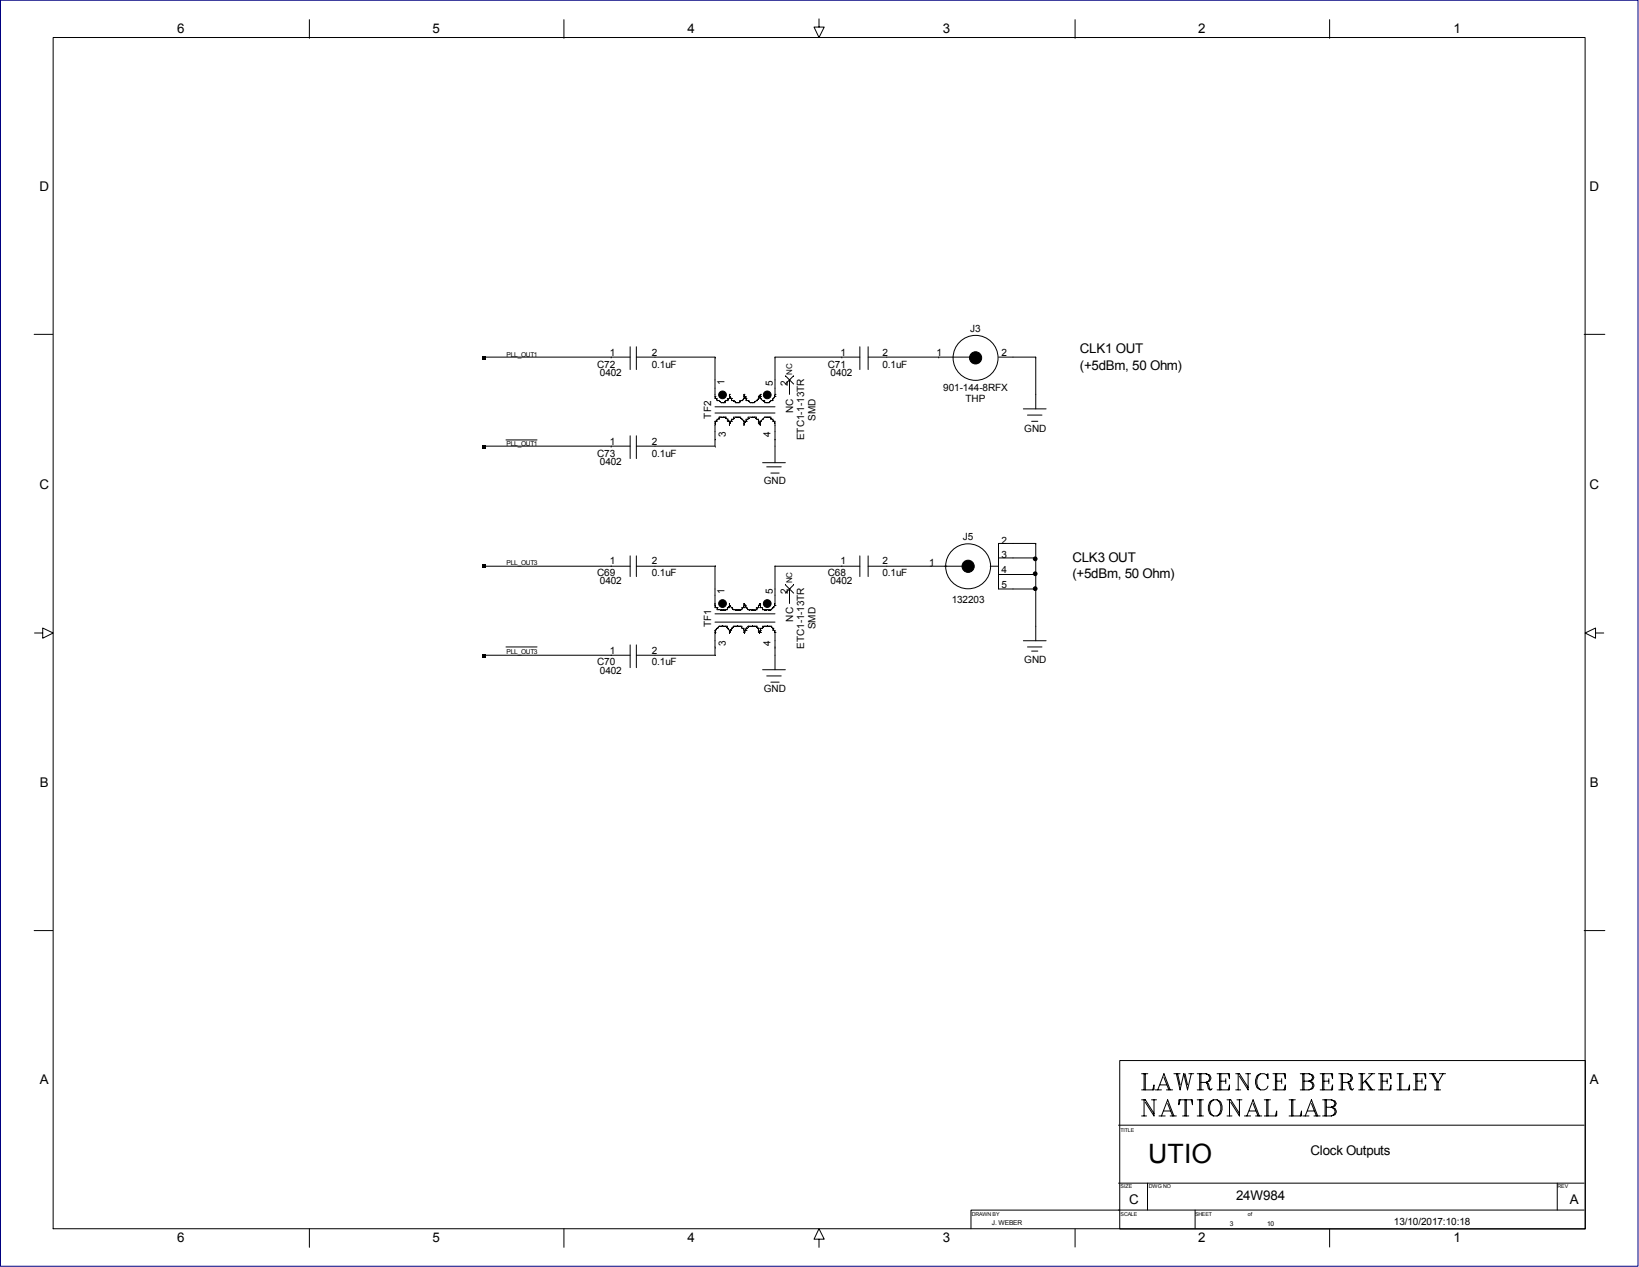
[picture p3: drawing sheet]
<svg xmlns="http://www.w3.org/2000/svg" width="279mm" height="216mm" viewBox="0 0 279 216" stroke-linecap="round" stroke-linejoin="round" font-family="sans-serif">
<path d="M.1 0h279.1v215.8h-279.1z" fill="none" stroke="#000080" stroke-width=".17"/>
<g fill="none" stroke="#000" stroke-width=".17">
<path d="M9.1 6.4h261.1v203h-261.1zM52.7 3.4v3.1M96.1 3.4v3.1M139.6 3.2v1.4h.9l-.9 1.8-.8-1.8h.8M183.3 3.4v3.1M226.7 3.4v3.1M5.8 57h3.2M107.4 59.1v3.9M108.5 59.1v3.9M146.6 59.1v3.9M148 59.1v3.9M270.1 57h3.5"/>
<path d="M82.4 60.9h25M82.4 76h25M86.3 75h5.2M107.4 74.3v3.8M108.5 60.9h13.4v7h.3v.4M108.5 74.3v3.8M121.9 71.8h.1M121.9 67.6h.1M121.9 71.8v4.2h-13.4M121.9 70.4h10.2M121.9 69.3h10.2M122.2 68.3h.1"/>
<path d="M122.2 68.3h.4l.3 .3M122.9 68.6h.1M123.3 71.1h.1M123.3 68.6h.1M123.6 71.1h.1M123.6 71.1h-1v.3h-.4v.4h-.3M123.6 71.1l.4 .3M124 71.4h.1M124 68.3h.1M124 68.3h-.4v.3h-.7M124 71.4v.4h.7M124.4 71.8h.1"/>
<path d="M124.4 67.6h.1M124.4 67.2h.1M124.4 67.2v.7h-.4v.4M124.4 71.8v.7M124.4 67.6l.3 .3M124.7 71.8h.1M124.7 67.9h.1M124.7 67.9v.4h.4M125.1 68.3h.1M125.1 68.3l.3 .3M125.4 71.1h.1M125.4 68.6h.1"/>
<path d="M125.8 71.1h.1M125.8 68.6h.1M126.1 71.1h.1M126.1 71.1h-1v.3h-.4v.4M126.1 71.1l.7 .7M126.5 71.4h.1M126.5 68.3h.1M126.5 68.3h-.4v.3h-.7M126.8 71.8h.1M126.8 67.9h.1M126.8 67.6h.1M126.8 67.2h.1"/>
<path d="M126.8 67.2v.7M126.8 71.8v.7M126.8 67.6h.4v.7h.3M126.8 67.9l-.3 .4M127.2 67.9h.1M127.2 71.8h.1M127.2 71.8v-.4h.3v-.3h1.4v.3h.4v.7l.3 .4v-.7M127.2 71.8l-.4 .3M127.5 68.3h.1M127.5 68.3l.4 .3M127.9 68.6h.1M128.2 68.6h.1"/>
<path d="M128.2 71.1h.1M128.6 71.1h.1M128.9 68.3h.1M129.3 67.9h.1M129.3 67.6h.1M129.3 71.8h.1M129.3 67.9l-.7 .7h-.7M129.3 67.6v.3M129.6 67.2h.1M129.6 67.6h.1M129.6 67.9h.1M129.6 71.8h.1"/>
<path d="M129.6 67.2l-.3 .4M129.6 67.2v.7M129.6 67.9l.4 .4M130 68.3h.1M130 71.4h.1M130 78.8h3.9M130 68.3h.4v.3h.7M130.4 71.1h.1M130.4 71.1h1v.3h.4v.4M130.4 71.1l-.8 .7M130.7 68.6h.1M130.7 71.1h.1"/>
<path d="M130.7 79.6h2.5M131.1 68.6h.1M131.1 71.1h.1M131.4 68.3h.1M131.4 68.3l-.3 .3M131.8 67.9h.1M131.8 71.8h.1M131.8 71.8h.3v7M131.8 67.9v.4h-.4M132.1 67.6h.1M132.1 67.2h.1M132.1 67.6l-.3 .3"/>
<path d="M133.9 64l1.4 1.4M134.6 64.7v2.5M135.3 64l-1.4 1.4M146.6 60.9h-14.5v6.7M148 60.9h18.3M170.2 60.9h6.4v8.8M174.4 69.7h3.9M175.2 70.7h2.4M175.9 71.8h1M82.4 96.5h25M107.4 94.7v3.5M108.5 96.5h13.4v7h.3"/>
<path d="M108.5 94.7v3.5M131.4 80.6h1.4M133.9 99.7l1.4 1.4M135.3 99.7l-1.4 1.4M146.6 96.5h-14.5v6.7M146.6 94.7v3.5M148 96.5h16.9M148 94.7v3.5M168.8 96.5h1.4M170.2 95.1h6.4M170.2 97.9h6.4M5.9 107.9h1.4v-.9l1.8 .9-1.8 .9v-.9"/>
<path d="M82.4 111.7h25M86.3 110.2h5.2M107.4 109.9v3.9M108.5 109.9v3.9M121.9 107.4h.1M121.9 107.8h.1M121.9 107.4v4.3h-13.4M121.9 106h10.2M121.9 104.6h10.2M122.2 107.1h.1M122.2 103.5h.1M122.2 103.5v.4h1.8v-.4"/>
<path d="M122.6 106.7h.1M122.6 106.7h1.4v.4M122.6 106.7l-.7 .7M122.9 106.7h.1M122.9 103.9h.1M123.3 106.7h.1M123.3 103.9h.1M123.6 106.7h.1M123.6 103.9h.1M124 107.1h.1M124 103.5h.1M124 107.1l.4 .3"/>
<path d="M124.4 107.8h.1M124.4 107.4h.1M124.4 103.2h.1M124.4 102.8v.7h-.4M124.4 107.4v.4M124.4 103.2l.7 .7M124.7 107.1h.1M124.7 103.5h.1M124.7 107.1v.3h-.3M125.1 106.7h.1M125.1 103.9h.1M125.1 106.7h1.4v.4h.3v.7"/>
<path d="M125.1 106.7l-.4 .4M125.4 106.7h.1M125.4 103.9h.1M125.8 106.7h.1M125.8 103.9h.1M126.1 106.7h.1M126.1 103.9h.1M126.8 107.8h.1M126.8 107.4h.1M126.8 103.5h.1M126.8 103.2h.1M126.8 103.5v-.7l.4 .4v.3"/>
<path d="M126.8 103.5h-.3v.4h-1.4M127.2 103.5h.1M127.2 107.1h.1M127.2 107.4h.1M127.2 107.1v.3M127.2 103.5l.3 .4M127.2 107.4l-.4 .4M127.5 103.9h.1M127.5 106.7h.1M127.5 103.9h1.4M127.5 106.7h1.4M127.5 106.7l-.3 .4"/>
<path d="M127.9 103.9h.1M128.2 103.9h.1M128.2 106.7h.1M128.6 106.7h.1M128.9 103.9h.1M128.9 106.7h.1M128.9 106.7l.4 .4M129.3 103.5h.1M129.3 103.2h.1M129.3 107.4h.1M129.3 107.1h.1M129.3 103.2v.3"/>
<path d="M129.3 107.1v.7h.3M129.3 103.2l.3-.4v.7M129.3 103.5h-.4v.4M129.6 103.5h.1M129.6 107.4h.1M129.6 107.8h.1M129.6 103.5h.4v.4h1.4M130 114.1h3.9M130.4 103.9h.1M130.4 106.7h.1M130.7 103.9h.1M130.7 106.7h.1"/>
<path d="M130.7 115.2h2.5M131.1 103.9h.1M131.1 106.7h.1M131.4 103.9h.1M131.4 106.7h.1M131.4 106.7h-1.4v.4h-.4v.7M131.4 116.2h1.4M131.4 106.7l.4 .4M131.8 103.5h.1M131.8 107.1h.1M131.8 107.1v.3h.3v6.7M132.1 103.2h.1"/>
<path d="M132.1 107.8h.1M132.1 103.2l-.7 .7M134.6 100.4v2.4M174.4 109.2h3.9M175.2 110.2h2.4M175.9 110.9h1M176.6 100.4h-6.4v-7.8h6.4v16.6M272 107.9v-.9l-1.8 .9 1.8 .9v-.9h1.4M5.8 158.6h3.2M270.1 158.6h3.5M190.7 191.7h79.4M190.9 180.7h79.4v28.7h-79.4z"/>
<path d="M194.6 185.7h2.1v-.8l-.2 .8M194.6 183h1.1M194.6 190.2h.9M194.6 187.4h.6l1.5 2.3M195 183v2.7M195 187.4v2.8M195.2 183v2.7M196.3 187.4h.8M196.7 187.4v2.8l-1.5-2.4M196.9 185.7h1.1M197.4 185.7l1-2.7 1.1 2.7M197.6 190.2h1"/>
<path d="M197.8 184.9h1M198 190.2l1.1-2.8 1 2.8M198.4 183.6l.9 2.1M198.4 189.3h1.1M198.8 185.7h1.1M199.1 188l.8 2.2M199.5 190.2h1M200.1 183h1.1M200.5 183l.7 2.7 .6-2.7 .6 2.7 .7-2.7M200.7 183l.5 1.9M201.2 187.4l-.2 .9v-.9h2.3v.9l-.2-.9M201.6 190.2h1"/>
<path d="M202 183l.4 1.9M202 187.4v2.8M202.2 187.4v2.8M202.6 183h.9M204.1 183h1.5l.6 .2 .2 .4-.2 .6-.6 .2h-.9M204.1 185.7h1M204.1 190.2h1M204.1 187.4h1M204.5 183v2.7M204.5 187.4v2.8M204.7 183v2.7M204.7 187.4v2.8"/>
<path d="M205.6 184.4l.4 .3 .2 .8 .2 .2M205.6 184.4l.2 .3 .2 .8 .2 .2h.2l.2-.2M205.6 183l.4 .2 .2 .4-.2 .6-.4 .2M206.4 187.6a1.25 1.25 0 0 1 1.5 0 1.25 1.25 0 0 1 .4 1.5 1.17 1.17 0 0 1-1.1 1.1 1.17 1.17 0 0 1-1.2-1.1v-.6l.2-.7zM206.8 187.4a1.76 1.76 0 0 0 0 2.8M207.5 185.7h2.1v-.8l-.2 .8M207.5 183h2.1v.8l-.2-.8M207.5 187.4a1.76 1.76 0 0 1 0 2.8M207.9 183v2.7M208.1 184.2h.9M208.1 183v2.7M209 183.8v.9"/>
<path d="M209.2 190.2h.8M209.2 187.4h.6l1.5 2.3M209.6 187.4v2.8M210.7 183h.6l1.5 2.3M210.7 185.7h.8M210.9 187.4h.8M211.1 183v2.7M211.3 187.4v2.8l-1.5-2.4M212.1 190.2h1.1M212.3 183h.9M212.6 190.2l1-2.8 1.1 2.8M212.8 183v2.7l-1.5-2.3"/>
<path d="M213 189.3h1M213.6 188l.9 2.2M214 190.2h1.1M214.9 183a1.76 1.76 0 0 0 0 2.7M215.5 190.2h2.1v-.9l-.2 .9M215.5 187.4h1.1M215.9 183.2l.3-.2v.8l-.3-.6a1.25 1.25 0 0 0-1.5 0 1.25 1.25 0 0 0-.4 1.5 1.17 1.17 0 0 0 .7 1 1.17 1.17 0 0 0 1.2-.2l.3-.4M215.9 187.4v2.8M216.2 187.4v2.8M217 185.7h2.1v-.8l-.2 .8M217 183h2.1v.8l-.2-.8M217.4 183v2.7"/>
<path d="M217.6 184.2h.9M217.6 183v2.7M218.5 183.8v.9M219.8 190.2h2.1v-.9l-.2 .9M219.8 187.4h1M220.2 187.4v2.8M220.4 187.4v2.8M221.7 183h1.4l.7 .2 .2 .4-.2 .4-.7 .2M222.1 183v2.7M222.1 190.2h1M222.3 184.2h.8l.7 .2 .2 .7-.2 .4-.7 .2h-1.4M222.3 183v2.7"/>
<path d="M222.5 190.2l1.1-2.8 1 2.8M222.9 189.3h1.1M223.1 184.2l.5 .2 .2 .5-.2 .6-.5 .2M223.1 183l.5 .2 .2 .4-.2 .4-.5 .2M223.6 188l.8 2.2M224 190.2h1M225 185.7h2.2v-.8l-.3 .8M225 183h2.2v.8l-.3-.8M225.5 187.4h1.4l.7 .2 .2 .4-.2 .5-.7 .2M225.5 183v2.7M225.7 184.2h.8M225.7 183v2.7"/>
<path d="M225.9 187.4v2.8M226.1 188.7h.8l.7 .2 .2 .6-.2 .4-.7 .3h-1.4M226.1 187.4v2.8M226.5 183.8v.9M226.9 188.7l.5 .2 .2 .4-.2 .6-.5 .3M226.9 187.4l.5 .2 .2 .4-.2 .5-.5 .2M228.2 183h1.5l.6 .2 .2 .4-.2 .6-.6 .2h-.8M228.2 185.7h1.1M228.6 183v2.7M228.9 183v2.7M229.7 184.4l.4 .3 .2 .8 .2 .2M229.7 184.4l.2 .3 .2 .8 .2 .2h.2l.3-.2"/>
<path d="M229.7 183l.4 .2 .2 .4-.2 .6-.4 .2M231.6 183h1.1M231.6 185.7h1.1M232 183v2.7M232.2 183v2.7M232.7 184.2l1 1.5M232.9 184.2l1 1.5M233.3 183h1.1M233.3 185.7h1.1M233.9 183l-1.7 1.7M235 185.7h2.1v-.8l-.2 .8M235 183h2.1v.8l-.2-.8"/>
<path d="M235.4 183v2.7M235.6 184.2h.9M235.6 183v2.7M236.5 183.8v.9M238.2 185.7h2.1v-.8l-.2 .8M238.2 183h1M238.6 183v2.7M238.8 183v2.7M240.9 185.7h2.1v-.8l-.2 .8M240.9 183h2.1v.8l-.2-.8M241.3 183v2.7M241.6 184.2h.8"/>
<path d="M241.6 183v2.7M242.4 183.8v.9M243.7 183h1M244.1 183l.8 1.4v1.3M244.3 183l.9 1.4M244.5 185.7h1.1M245.4 183h1M246 183l-.8 1.4v1.3M52.7 209.4v3.1M96.1 209.4v3.1M139.6 211.2h.9l-.9-1.8-.8 1.8h.8v1.4M183.3 209.4v3.1"/>
<path d="M190.7 201.6h79.4M190.7 206.2h79.4M190.9 206.2h-25.4v3.2M195.6 201.6v4.6M203.7 206.2v3.2M226.7 209.4v3.1M265.5 201.6v4.6"/>
<circle cx="123.2" cy="67.3" r=".66"/>
<circle cx="130.8" cy="67.3" r=".66"/>
<circle cx="166.3" cy="61" r="3.8"/>
<circle cx="166.3" cy="61" r="1.04"/>
<circle cx="165" cy="96.5" r="3.8"/>
<circle cx="165" cy="96.5" r="1.04"/>
<circle cx="176.5" cy="95.2" r=".32"/>
<circle cx="176.5" cy="97.8" r=".32"/>
<circle cx="123.2" cy="102.8" r=".66"/>
<circle cx="130.8" cy="102.8" r=".66"/>
<circle cx="176.5" cy="100.3" r=".32"/>
</g>
<g fill="#000">
<circle cx="123.2" cy="67.3" r=".67"/>
<circle cx="130.8" cy="67.3" r=".67"/>
<circle cx="166.3" cy="61" r="1.05"/>
<circle cx="165" cy="96.5" r="1.05"/>
<circle cx="176.5" cy="97.8" r=".33"/>
<circle cx="176.5" cy="95.2" r=".33"/>
<circle cx="123.2" cy="102.8" r=".67"/>
<circle cx="130.8" cy="102.8" r=".67"/>
<circle cx="176.5" cy="100.3" r=".33"/>
</g>
<path d="M82.2 60.6h.7v.7h-.7zM82.2 75.9h.7v.6h-.7zM82.2 96.1h.7v.7h-.7zM82.2 111.4h.7v.7h-.7z" fill="#000"/>
<text font-size="4.5" x="195.7" y="198.2">UTIO</text>
<g font-size="2.3">
<text x="30.2" y="5.6">6</text>
<text x="73.7" y="5.6">5</text>
<text x="117.2" y="5.6">4</text>
<text x="160.7" y="5.6">3</text>
<text x="204.3" y="5.6">2</text>
<text x="247.8" y="5.6">1</text>
<text x="6.7" y="32.5">D</text>
<text x="270.9" y="32.5">D</text>
<text x="184.1" y="60.2">CLK1 OUT</text>
<text x="184.1" y="63">(+5dBm, 50 Ohm)</text>
<text x="6.7" y="83.3">C</text>
<text x="270.9" y="83.3">C</text>
<text x="182.8" y="95.8">CLK3 OUT</text>
<text x="182.8" y="98.5">(+5dBm, 50 Ohm)</text>
<text x="6.8" y="134">B</text>
<text x="271" y="134">B</text>
<text x="6.8" y="184.8">A</text>
<text x="271" y="184.8">A</text>
<text x="223.4" y="196.8">Clock Outputs</text>
<text x="192.5" y="205.2">C</text>
<text x="210.7" y="204.4">24W984</text>
<text x="267.6" y="205.2">A</text>
<text x="30.2" y="211.7">6</text>
<text x="73.7" y="211.7">5</text>
<text x="117.2" y="211.7">4</text>
<text x="160.7" y="211.7">3</text>
<text x="204.3" y="211.7">2</text>
<text x="247.8" y="211.7">1</text>
</g>
<g font-size="1.7">
<text x="165.4" y="56.6">J3</text>
<text x="101.8" y="62.7">C72</text>
<text x="102.2" y="64">0402</text>
<text x="103.9" y="60.6">1</text>
<text x="111.1" y="60.6">2</text>
<text x="111.1" y="62.7">0.1uF</text>
<text x="123.5" y="65.6" transform="rotate(-90 123.5 65.6)">1</text>
<text x="131.8" y="65.7" transform="rotate(-90 131.8 65.7)">5</text>
<text x="134.3" y="65.7" transform="rotate(-90 134.3 65.7)">2</text>
<text x="141.1" y="62.7">C71</text>
<text x="141.6" y="64">0402</text>
<text x="143.3" y="60.6">1</text>
<text x="150.4" y="60.6">2</text>
<text x="150.4" y="62.7">0.1uF</text>
<text x="159.7" y="60.6">1</text>
<text x="170.7" y="60.6">2</text>
<text x="121.2" y="71.3" transform="rotate(-90 121.2 71.3)">TF2</text>
<text x="135.2" y="70.3" transform="rotate(-90 135.2 70.3)">NC</text>
<text x="139" y="71.7" transform="rotate(-90 139 71.7)">SMD</text>
<text x="160.8" y="66.6">901-144-8RFX</text>
<text x="164.6" y="68.5">THP</text>
<text x="101.8" y="77.8">C73</text>
<text x="103.9" y="75.8">1</text>
<text x="111.1" y="75.8">2</text>
<text x="111.1" y="77.8">0.1uF</text>
<text x="123.8" y="74.5" transform="rotate(-90 123.8 74.5)">3</text>
<text x="131.4" y="74.5" transform="rotate(-90 131.4 74.5)">4</text>
<text x="137.1" y="75" transform="rotate(-90 137.1 75)">ETC1-1-13TR</text>
<text x="174.6" y="73.6">GND</text>
<text x="102.2" y="79.2">0402</text>
<text x="130.2" y="82.5">GND</text>
<text x="164.1" y="91.9">J5</text>
<text x="170.7" y="92.6">2</text>
<text x="170.7" y="95.1">3</text>
<text x="101.8" y="98.2">C69</text>
<text x="102.2" y="99.6">0402</text>
<text x="103.9" y="96.2">1</text>
<text x="111.1" y="96.2">2</text>
<text x="111.1" y="98.2">0.1uF</text>
<text x="123.5" y="101.2" transform="rotate(-90 123.5 101.2)">1</text>
<text x="131.8" y="101.3" transform="rotate(-90 131.8 101.3)">5</text>
<text x="134.3" y="101.3" transform="rotate(-90 134.3 101.3)">2</text>
<text x="141.1" y="98.2">C68</text>
<text x="141.6" y="99.6">0402</text>
<text x="143.3" y="96.2">1</text>
<text x="150.4" y="96.2">2</text>
<text x="150.4" y="98.2">0.1uF</text>
<text x="158.4" y="96.4">1</text>
<text x="170.7" y="97.7">4</text>
<text x="170.7" y="100.2">5</text>
<text x="121.2" y="106.9" transform="rotate(-90 121.2 106.9)">TF1</text>
<text x="135.2" y="105.9" transform="rotate(-90 135.2 105.9)">NC</text>
<text x="139" y="107.3" transform="rotate(-90 139 107.3)">SMD</text>
<text x="162.2" y="102.8">132203</text>
<text x="101.8" y="113.4">C70</text>
<text x="103.9" y="111.4">1</text>
<text x="111.1" y="111.4">2</text>
<text x="111.1" y="113.4">0.1uF</text>
<text x="123.8" y="110.1" transform="rotate(-90 123.8 110.1)">3</text>
<text x="131.4" y="110.1" transform="rotate(-90 131.4 110.1)">4</text>
<text x="137.1" y="110.6" transform="rotate(-90 137.1 110.6)">ETC1-1-13TR</text>
<text x="174.6" y="112.9">GND</text>
<text x="102.2" y="114.8">0402</text>
<text x="130.2" y="118">GND</text>
<text x="237.6" y="208.7">13/10/2017:10:18</text>
</g>
<g font-size="1.4">
<text x="135" y="63.9" transform="rotate(-90 135 63.9)">NC</text>
<text x="135" y="99.4" transform="rotate(-90 135 99.4)">NC</text>
</g>
<g font-size="1.1">
<text x="86.4" y="60.8">PLL_OUT1</text>
<text x="86.4" y="76">PLL_OUT1</text>
<text x="86.4" y="96.3">PLL_OUT3</text>
<text x="86.4" y="111.5">PLL_OUT3</text>
<text x="169.1" y="208.7">J. WEBER</text>
<text x="209.7" y="208.9">3</text>
<text x="216" y="208.9">10</text>
</g>
<g font-size=".9">
<text x="191" y="192.8">TITLE</text>
<text x="191" y="202.4">SIZE</text>
<text x="195.8" y="202.4">DWG NO</text>
<text x="265.5" y="202.4">REV</text>
<text x="165.7" y="207.1">DRAWN BY</text>
<text x="191" y="207.1">SCALE</text>
<text x="203.7" y="207.1">SHEET</text>
<text x="212.7" y="207.3">of</text>
</g>
</svg>
